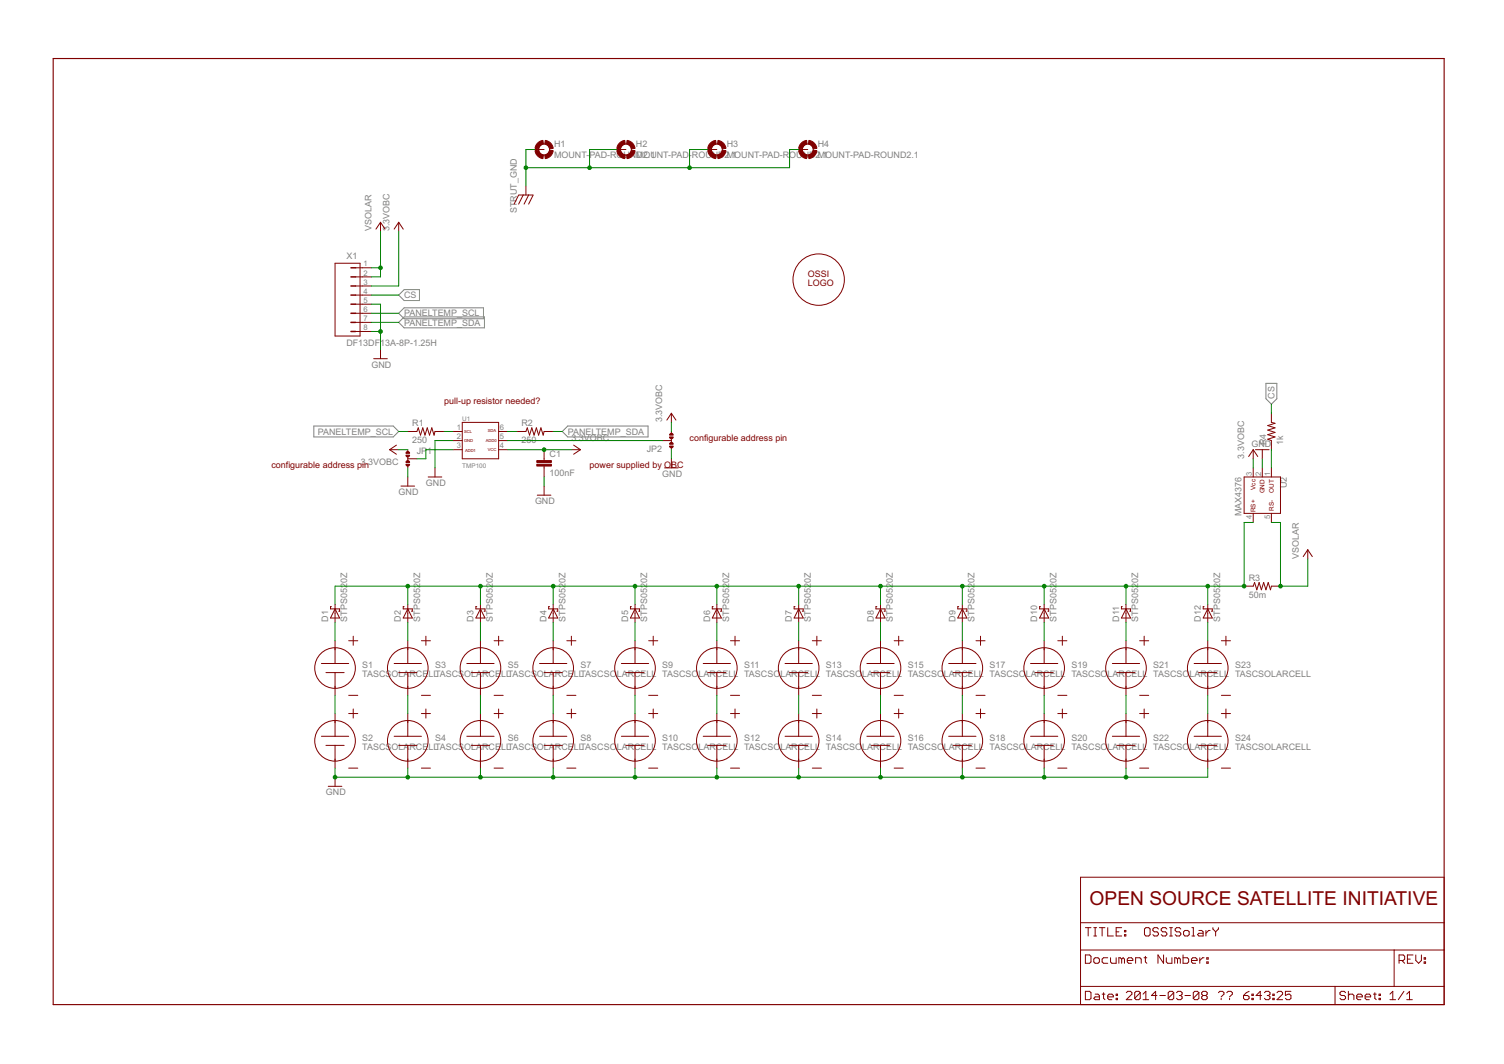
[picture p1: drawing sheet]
<svg xmlns="http://www.w3.org/2000/svg" width="420mm" height="297mm" viewBox="0 0 420 297" stroke-linecap="round" stroke-linejoin="round" font-family="sans-serif">
<path d="M111.4 82.4l1.5-1.5h4.3v3h-4.3zM111.4 87.5l1.5-1.6h22.2v3.1h-22.2zM111.4 90l1.5-1.5h22.4v3h-22.4zM87.7 118.9h22.2l1.5 1.6-1.5 1.5h-22.2zM353.7 107h3v4.3l-1.5 1.5-1.5-1.5zM157.1 120.5l1.5-1.6h22.4v3.1h-22.4z" fill="none" stroke="#808080" stroke-width=".28"/>
<g fill="none" stroke="#800000" stroke-width=".28">
<path d="M144.9 54.4l-1.3 2.6M145 54.4h3.8M146.2 54.4l-1.3 2.6M146.9 51.9v2.5M147.7 54.4l-1.3 2.6M148.9 54.4l-1.2 2.6M149.5 41.7h2.5M172.3 41.7h2.6M197.7 41.7h2.6M223.1 41.7h2.6M93.6 73.5h7v20.3h-7zM99.3 74.8h4.5"/>
<path d="M99.3 77.3h4.5M99.3 79.8h4.5M106.3 62.1l1.3 1.9M106.3 62.1l-1.3 1.9M106.3 62.1v2.5M111.4 62.1l1.2 1.9M111.4 62.1l-1.3 1.9M111.4 62.1v2.5M99.3 82.4h4.5M99.3 84.9h4.5M99.3 87.5h4.5M99.3 90h4.5"/>
<path d="M99.3 92.5h4.5M106.3 97.6v2.5M104.4 100.1h3.8M129.1 117.9h10.2v10.2h-10.2zM187.6 115.4v2.5M187.6 115.4l1.2 1.9M187.6 115.4l-1.3 1.9M355.2 115.4v2.5l1 .3-2 .6 2 .6-2 .7 2 .6-2 .6 2 .7-2 .6 1 .4v2.5M108.8 125.5h2.6M108.8 125.5l1.9 1.3M110.7 124.3l-1.9 1.2M112 135.7h3.8"/>
<path d="M113.9 125.5v.8M113.9 127.6v1M113.9 129.9v.7M113.9 133.2v2.5M113.9 128.1h2.6M113.9 120.5h2.6l.3-1.1 .7 2.1 .6-2.1 .6 2.1 .7-2.1 .6 2.1 .6-2.1 .7 2.1 .2-1h2.6M119.6 133.2h3.8M121.5 130.6v2.6M126.6 120.5h2.5M126.6 123h2.5M126.6 125.5h2.5M139.3 120.5h2.5"/>
<path d="M139.3 123h2.5M139.3 125.5h2.5M144.4 120.5h2.5l.4-1.1 .6 2.1 .7-2.1 .6 2.1 .6-2.1 .7 2.1 .6-2.1 .6 2.1 .3-1h2.5M150.1 138.2h3.8M152 125.5v3.1M152 130.1v3.1M152 135.7v2.5M159.6 125.5h2.6M160.3 124.3l1.9 1.2M162.2 125.5l-1.9 1.3M185 123h2.6M185.7 130.6h3.8"/>
<path d="M187.6 120.5v.7M187.6 122.5v1M187.6 124.8v.7M187.6 128.1v2.5M347.6 133.2h10.1v10.1h-10.1zM350.1 125.5v2.6M350.1 130.6v2.6M350.1 125.5l1.3 1.9M350.1 125.5l-1.3 1.9M350.7 125.5h3.8M352.6 125.5v2.6M352.6 130.6v2.6"/>
<path d="M355.2 130.6v2.6M350.1 143.3v2.6M355.2 143.3v2.6M365.3 153.5l1.3 1.9M365.3 153.5l-1.2 1.9M365.3 153.5v2.5M92.6 169.4h-.3v.6h2.6v.6h-.3M93.6 168.7v5.1M93.6 178.9v6.3M93.6 170l1.3 2.5h-2.6zM97.4 178.9h2.5M98.7 177.6v2.5"/>
<path d="M112.9 169.4h-.3v.6h2.6v.6h-.3M113.9 170l1.3 2.5h-2.6zM113.9 168.7v5.1M113.9 178.9v6.3M117.7 178.9h2.5M119 177.6v2.5M133.2 169.4h-.3v.6h2.6v.6h-.3M134.2 170l1.3 2.5h-2.6zM134.2 168.7v5.1M134.2 178.9v6.3M138 178.9h2.6M139.3 177.6v2.5"/>
<path d="M153.5 169.4h-.2v.6h2.5v.6h-.2M154.5 170l1.3 2.5h-2.5zM154.5 168.7v5.1M154.5 178.9v6.3M158.3 178.9h2.6M159.6 177.6v2.5M176.4 169.4h-.3v.6h2.6v.6h-.3M177.4 170l1.3 2.5h-2.6zM177.4 168.7v5.1M177.4 178.9v6.3M181.2 178.9h2.5M182.5 177.6v2.5"/>
<path d="M199.2 169.4h-.2v.6h2.5v.6h-.2M200.3 170l1.2 2.5h-2.5zM200.3 168.7v5.1M200.3 178.9v6.3M204.1 178.9h2.5M205.3 177.6v2.5M222.1 169.4h-.3v.6h2.6v.6h-.3M223.1 170l1.3 2.5h-2.6zM223.1 168.7v5.1M223.1 178.9v6.3M226.9 178.9h2.6M228.2 177.6v2.5"/>
<path d="M245 169.4h-.3v.6h2.5v.6h-.2M246 170l1.2 2.5h-2.5zM246 168.7v5.1M246 178.9v6.3M249.8 178.9h2.5M251.1 177.6v2.5M267.8 169.4h-.2v.6h2.5v.6h-.2M268.8 170l1.3 2.5h-2.5zM268.8 168.7v5.1M268.8 178.9v6.3M272.6 178.9h2.6M273.9 177.6v2.5"/>
<path d="M290.7 169.4h-.3v.6h2.6v.6h-.3M291.7 170l1.3 2.5h-2.6zM291.7 168.7v5.1M291.7 178.9v6.3M295.5 178.9h2.5M296.8 177.6v2.5M313.5 169.4h-.2v.6h2.5v.6h-.2M314.6 170l1.2 2.5h-2.5zM314.6 168.7v5.1M314.6 178.9v6.3M318.4 178.9h2.5M319.6 177.6v2.5"/>
<path d="M336.4 169.4h-.3v.6h2.6v.6h-.3M337.4 170l1.3 2.5h-2.6zM337.4 168.7v5.1M337.4 178.9v6.3M341.2 178.9h2.5M342.5 177.6v2.5M347.6 163.6h2.5l.4-1 .6 2.1 .6-2.1 .7 2.1 .6-2.1 .7 2.1 .6-2.1 .6 2.1 .3-1.1h2.5M89.8 185.2h7.6M91.1 187.8h5M93.6 187.8v6.3M93.6 199.2v6.3M97.4 194.1h2.5"/>
<path d="M97.4 199.2h2.5M98.7 197.9v2.6M110.1 185.2h7.6M111.4 187.8h5.1M113.9 187.8v6.3M113.9 199.2v6.3M117.7 194.1h2.5M117.7 199.2h2.5M119 197.9v2.6M130.4 185.2h7.6M131.7 187.8h5.1M134.2 187.8v6.3"/>
<path d="M134.2 199.2v6.3M138 194.1h2.6M138 199.2h2.6M139.3 197.9v2.6M150.7 185.2h7.6M152 187.8h5.1M154.5 187.8v6.3M154.5 199.2v6.3M158.3 194.1h2.6M158.3 199.2h2.6M159.6 197.9v2.6M173.6 185.2h7.6"/>
<path d="M174.9 187.8h5M177.4 187.8v6.3M177.4 199.2v6.3M181.2 194.1h2.5M181.2 199.2h2.5M182.5 197.9v2.6M196.4 185.2h7.7M197.7 187.8h5.1M200.3 187.8v6.3M200.3 199.2v6.3M204.1 194.1h2.5M204.1 199.2h2.5"/>
<path d="M205.3 197.9v2.6M219.3 185.2h7.6M220.6 187.8h5.1M223.1 187.8v6.3M223.1 199.2v6.3M226.9 194.1h2.6M226.9 199.2h2.6M228.2 197.9v2.6M242.2 185.2h7.6M243.4 187.8h5.1M246 187.8v6.3M246 199.2v6.3"/>
<path d="M249.8 194.1h2.5M249.8 199.2h2.5M251.1 197.9v2.6M265 185.2h7.6M266.3 187.8h5.1M268.8 187.8v6.3M268.8 199.2v6.3M272.6 194.1h2.6M272.6 199.2h2.6M273.9 197.9v2.6M287.9 185.2h7.6M289.2 187.8h5"/>
<path d="M291.7 187.8v6.3M291.7 199.2v6.3M295.5 194.1h2.5M295.5 199.2h2.5M296.8 197.9v2.6M310.7 185.2h7.7M312 187.8h5.1M314.6 187.8v6.3M314.6 199.2v6.3M318.4 194.1h2.5M318.4 199.2h2.5M319.6 197.9v2.6"/>
<path d="M333.6 185.2h7.6M334.9 187.8h5M337.4 187.8v6.3M337.4 199.2v6.3M341.2 194.1h2.5M341.2 199.2h2.5M342.5 197.9v2.6M89.8 205.5h7.6M91.1 208.1h5M91.7 219.5h3.8M93.6 208.1v6.3M93.6 217v2.5"/>
<path d="M97.4 214.4h2.5M110.1 205.5h7.6M111.4 208.1h5.1M113.9 208.1v6.3M117.7 214.4h2.5M130.4 205.5h7.6M131.7 208.1h5.1M134.2 208.1v6.3M138 214.4h2.6M150.7 205.5h7.6M152 208.1h5.1M154.5 208.1v6.3"/>
<path d="M158.3 214.4h2.6M173.6 205.5h7.6M174.9 208.1h5M177.4 208.1v6.3M181.2 214.4h2.5M196.4 205.5h7.7M197.7 208.1h5.1M200.3 208.1v6.3M204.1 214.4h2.5M219.3 205.5h7.6M220.6 208.1h5.1M223.1 208.1v6.3"/>
<path d="M226.9 214.4h2.6M242.2 205.5h7.6M243.4 208.1h5.1M246 208.1v6.3M249.8 214.4h2.5M265 205.5h7.6M266.3 208.1h5.1M268.8 208.1v6.3M272.6 214.4h2.6M287.9 205.5h7.6M289.2 208.1h5M291.7 208.1v6.3"/>
<path d="M295.5 214.4h2.5M310.7 205.5h7.7M312 208.1h5.1M314.6 208.1v6.3M318.4 214.4h2.5M333.6 205.5h7.6M334.9 208.1h5M337.4 208.1v6.3M341.2 214.4h2.5M301.9 244.9h101.5v35.6h-101.5zM301.9 257.6h101.5M303.2 259h1.6"/>
<path d="M304 259v2.3M305.6 259h.7M305.9 259v2.3M307.1 259h1.6M307.9 259v2.3M309.5 259v2.3h1.5M313.4 259h-1.6v2.3h1.6M314.1 259.8h.4v.3h-.4zM319.7 259.4l.4-.4h.8l.4 .4v1.5l-.4 .4h-.8l-.4-.4zM323.6 259.4l-.4-.4h-.7l-.4 .4v.4l.4 .3h.7l.4 .4v.4l-.4 .4h-.7l-.4-.4M326 259.4l-.4-.4h-.8l-.4 .4v.4l.4 .3h.8l.4 .4v.4l-.4 .4h-.8l-.4-.4M326.7 259h.8"/>
<path d="M327.1 259v2.3M329.9 259.4l-.4-.4h-.8l-.4 .4v.4l.4 .3h.8l.4 .4v.4l-.4 .4h-.8l-.4-.4M333 259h.4v2.3M334.9 259.8h.8l.4 .3v1.2h-1.2l-.4-.4 .4-.4h1.2M336.9 259.8v1.5M338.1 259.8h-.4l-.8 .7M338.8 259v.4l.8 .7M340.4 259v.4l-.8 .7M301.9 265.2h101.5M301.9 275.4h101.5M303.2 266.6h1.2l.4 .4v1.5l-.4 .4h-1.2zM303.2 276.8h1.2l.4 .3v1.6l-.4 .4h-1.2z"/>
<path d="M305.6 267.8l.3-.4h.8l.4 .4v.7l-.4 .4h-.8l-.3-.4zM305.6 261.3h.7M305.9 277.5h.8l.4 .4v1.2h-1.2l-.3-.4 .3-.4h1.2M307.9 277.5h.8M308.3 277.1v1.6l.4 .4M309.5 278.3h1.5v-.4l-.4-.4h-.8l-.3 .4v.8l.3 .4h.8M309.5 267.4h-1.2l-.4 .4v.7l.4 .4h1.2M310.2 267.4v1.1l.4 .4h1.2v-1.5M311.8 278.7h.4v.4h-.4zM311.8 277.5h.4v.4h-.4zM311.8 260.1h.8M313.4 267.8l-.4-.4h-.4v1.5"/>
<path d="M313.4 267.8l.4-.4 .3 .4v1.1M313.4 267.8v1.1M314.1 260.9h.4v.4h-.4zM314.6 277.1l.4-.3h.8l.4 .3v.4l-1.6 1.6h1.6M314.9 268.1h1.6v-.3l-.4-.4h-.8l-.4 .4v.7l.4 .4h.8M317.2 268.9v-1.5h1.2l.4 .4v1.1M318.5 277.1v1.6l-.3 .4h-.8l-.4-.4M318.5 277.1l-.3-.3h-.8l-.4 .3v1.6M318.5 277.1l-1.5 1.6M319.3 279.1h1.6M319.3 277.5l.8-.7v2.3M319.6 267.4h.8"/>
<path d="M320 267v1.5l.4 .4M323.2 277.9h-1.5l1.1-1.1v2.3M324 277.9h1.6M325.1 266.6v2.3l-1.6-2.3v2.3M325.8 267.4v1.1l.4 .4h1.2v-1.5M326.7 261.3h.8M327.9 277.1v1.6l-.4 .4h-.8l-.4-.4M327.9 277.1l-.4-.3h-.8l-.4 .3v1.6M327.9 277.1l-1.6 1.6M328.7 277.1l.4-.3h.7l.4 .3v.4l-.4 .4M329 267.8l-.5-.4h-.3v1.5M329 267.8v1.1"/>
<path d="M329 267.8l.3-.4 .4 .4v1.1M329.5 277.9h.3M329.8 277.9l.4 .4v.4l-.4 .4h-.7l-.4-.4M330.5 266.6v2.3h1.2l.4-.4v-.7l-.4-.4h-1.2M330.6 260.1l.4-.3h.8l.4 .3v.8l-.4 .4h-.8l-.4-.4zM331 277.9h1.6M332.8 268.1h1.6v-.3l-.4-.4h-.8l-.4 .4v.7l.4 .4h.8M333 261.3h.8M334.9 277.1v1.6l-.4 .4h-.7l-.4-.4M334.9 277.1l-.4-.3h-.7l-.4 .3v1.6M334.9 277.1l-1.5 1.6M335.2 267.4v1.5"/>
<path d="M336.1 277.9l-.4 .4v.4l.4 .4h.8l.3-.4v-.4l-.3-.4M336.1 277.9l-.4-.4v-.4l.4-.3h.8l.3 .3v.4l-.3 .4M336.1 277.9h.8M336.4 267.4h-.4l-.8 .7M337.1 268.5h.4v.4h-.4zM337.1 267.4h.4v.4h-.4zM339.6 260.1v1.2M340.4 277.1l.4-.3h.7l.4 .3v.4l-.8 .8M341.1 278.7v.4M342.7 277.1l.4-.3h.8l.4 .3v.4l-.8 .8M343.5 278.7v.4M347.4 277.9h1.2l.4 .4v.4l-.4 .4h-.8l-.4-.4z"/>
<path d="M349 276.8l-.8 .3-.8 .8M349.7 278.7h.4v.4h-.4zM349.7 277.5h.4v.4h-.4zM352.4 277.9h-1.5l1.2-1.1v2.3M353.2 277.1l.4-.3h.8l.4 .3v.4l-.4 .4M354 277.9h.4M354.4 277.9l.4 .4v.4l-.4 .4h-.8l-.4-.4M355.6 278.7h.4v.4h-.4zM355.6 277.5h.4v.4h-.4zM356.7 277.1l.4-.3h.8l.4 .3v.4l-1.6 1.6h1.6M360.6 276.8h-1.5v1.1l.8-.4h.4l.3 .4v.8l-.3 .4h-.8l-.4-.4M373 275.4v5.1"/>
<path d="M375.9 277.1l-.4-.3h-.8l-.4 .3v.4l.4 .4h.8l.4 .4v.4l-.4 .4h-.8l-.4-.4M376.7 277.9l.4-.4h.7l.4 .4v1.2M376.7 276.8v2.3M379 278.3h1.6v-.4l-.4-.4h-.8l-.4 .4v.8l.4 .4h.8M381.4 278.3h1.5v-.4l-.4-.4h-.8l-.3 .4v.8l.3 .4h.8M383.7 277.5h.8M384.1 277.1v1.6l.4 .4M385.3 278.7h.3v.4h-.3zM385.3 277.5h.3v.4h-.3zM388.3 279.1h1.6M388.3 277.5l.8-.7v2.3M389.5 265.2v10.2"/>
<path d="M390.8 268.1h1.2l.4-.3v-.8l-.4-.4h-1.2v2.3M391.6 268.1l.8 .8M392.2 276.8l-1.6 2.3M393 279.1h1.5M393 277.5l.8-.7v2.3M393.2 267.8h.8M394.7 266.6h-1.5v2.3h1.5M395.5 266.6v1.5l.8 .8 .8-.8v-1.5M397.8 268.5h.5v.4h-.5zM397.8 267.4h.5v.4h-.5z"/>
<circle cx="152" cy="41.7" r="1.52"/>
<circle cx="174.9" cy="41.7" r="1.52"/>
<circle cx="200.3" cy="41.7" r="1.52"/>
<circle cx="225.7" cy="41.7" r="1.52"/>
<circle cx="228.7" cy="78.1" r="7.2"/>
<circle cx="93.6" cy="186.5" r="5.7"/>
<circle cx="113.9" cy="186.5" r="5.7"/>
<circle cx="134.2" cy="186.5" r="5.7"/>
<circle cx="154.5" cy="186.5" r="5.7"/>
<circle cx="177.4" cy="186.5" r="5.7"/>
<circle cx="200.3" cy="186.5" r="5.7"/>
<circle cx="223.1" cy="186.5" r="5.7"/>
<circle cx="246" cy="186.5" r="5.7"/>
<circle cx="268.8" cy="186.5" r="5.7"/>
<circle cx="291.7" cy="186.5" r="5.7"/>
<circle cx="314.6" cy="186.5" r="5.7"/>
<circle cx="337.4" cy="186.5" r="5.7"/>
<circle cx="93.6" cy="206.8" r="5.7"/>
<circle cx="113.9" cy="206.8" r="5.7"/>
<circle cx="134.2" cy="206.8" r="5.7"/>
<circle cx="154.5" cy="206.8" r="5.7"/>
<circle cx="177.4" cy="206.8" r="5.7"/>
<circle cx="200.3" cy="206.8" r="5.7"/>
<circle cx="223.1" cy="206.8" r="5.7"/>
<circle cx="246" cy="206.8" r="5.7"/>
<circle cx="268.8" cy="206.8" r="5.7"/>
<circle cx="291.7" cy="206.8" r="5.7"/>
<circle cx="314.6" cy="206.8" r="5.7"/>
<circle cx="337.4" cy="206.8" r="5.7"/>
</g>
<g fill="#800000" stroke="#800000" stroke-width=".28">
<path d="M150 129.6h4v.5h-4z"/>
<path d="M150 128.6h4v.5h-4z"/>
</g>
<path d="M14.9 16.3h388.5v264.2h-388.5z" fill="none" stroke="#800000" stroke-width=".32"/>
<path d="M98 74.8h1.3M98 77.3h1.3M98 79.8h1.3M98 82.4h1.3M98 84.9h1.3M98 87.5h1.3M98 90h1.3M98 92.5h1.3" fill="none" stroke="#800000" stroke-width=".42"/>
<g fill="#800000" stroke="#800000" stroke-width=".28">
<path d="M113.5 126.3a.52 .52 0 0 1 .5-.2 .52 .52 0 0 1 .4 .5h-1z" fill-rule="evenodd"/>
<path d="M113.5 128.8a.52 .52 0 0 1 .5-.2 .52 .52 0 0 1 .4 .5h-1z" fill-rule="evenodd"/>
<path d="M113.4 127.1h1a.51 .51 0 0 1-.5 .5 .51 .51 0 0 1-.5-.5z" fill-rule="evenodd"/>
<path d="M113.4 129.6h1a.51 .51 0 0 1-.5 .5 .51 .51 0 0 1-.5-.5z" fill-rule="evenodd"/>
<path d="M187 124.5h1.1a.51 .51 0 0 1-.5 .6 .51 .51 0 0 1-.6-.6z" fill-rule="evenodd"/>
<path d="M187 122h1.1a.51 .51 0 0 1-.5 .5 .51 .51 0 0 1-.6-.5z" fill-rule="evenodd"/>
<path d="M187.1 123.8a.51 .51 0 0 1 .6-.3 .51 .51 0 0 1 .4 .5h-1.1z" fill-rule="evenodd"/>
<path d="M187.1 121.2a.51 .51 0 0 1 .6-.2 .51 .51 0 0 1 .4 .5h-1.1z" fill-rule="evenodd"/>
<path d="M152.3 39.2a2.53 2.53 0 0 1 2.2 2.2l-1 .2-.4-.9-.9-.5z" fill-rule="evenodd"/>
<path d="M150.1 40.1l.6-.6 1-.3 .1 1-.9 .5-.4 .9-1-.2z" fill-rule="evenodd"/>
<path d="M149.5 42.1l1-.2 .4 .9 .9 .5-.1 1a2.54 2.54 0 0 1-2.2-2.2z" fill-rule="evenodd"/>
<path d="M152.2 43.3l.9-.5 .4-.9 1 .2a2.52 2.52 0 0 1-2.2 2.2z" fill-rule="evenodd"/>
<path d="M175.2 39.2a2.53 2.53 0 0 1 2.2 2.2l-1 .2-.4-.9-1-.5z" fill-rule="evenodd"/>
<path d="M172.9 40.1l.6-.6 1-.3 .2 1-.9 .5-.5 .9-1-.2z" fill-rule="evenodd"/>
<path d="M172.3 42.1l1-.2 .5 .9 .9 .5-.2 1a2.59 2.59 0 0 1-2.2-2.2z" fill-rule="evenodd"/>
<path d="M175 43.3l1-.5 .4-.9 1 .2a2.52 2.52 0 0 1-2.2 2.2z" fill-rule="evenodd"/>
<path d="M200.6 39.2a2.59 2.59 0 0 1 2.2 2.2l-1 .2-.4-.9-1-.5z" fill-rule="evenodd"/>
<path d="M198.3 40.1l.6-.6 1-.3 .2 1-.9 .5-.5 .9-1-.2z" fill-rule="evenodd"/>
<path d="M197.7 42.1l1-.2 .5 .9 .9 .5-.2 1a2.59 2.59 0 0 1-2.2-2.2z" fill-rule="evenodd"/>
<path d="M200.4 43.3l1-.5 .4-.9 1 .2a2.52 2.52 0 0 1-2.2 2.2z" fill-rule="evenodd"/>
<path d="M226 39.2a2.59 2.59 0 0 1 2.2 2.2l-1 .2-.5-.9-.9-.5z" fill-rule="evenodd"/>
<path d="M223.7 40.1l.6-.6 1-.3 .2 1-.9 .5-.5 .9-1-.2z" fill-rule="evenodd"/>
<path d="M223.1 42.1l1-.2 .5 .9 .9 .5-.2 1a2.59 2.59 0 0 1-2.2-2.2z" fill-rule="evenodd"/>
<path d="M225.8 43.3l.9-.5 .5-.9 1 .2a2.59 2.59 0 0 1-2.2 2.2z" fill-rule="evenodd"/>
</g>
<g fill="none" stroke="#008000" stroke-width=".28">
<path d="M149.5 41.7h-2.6v10.2M172.3 41.7h-7.6v5.1M197.7 41.7h-5.1v5.1M223.1 41.7h-2.5v5.1h-73.7M103.8 74.8h2.5M106.3 64.6v12.7h-2.5M111.4 64.6v15.2h-7.6M103.8 92.5h2.5M103.8 84.9h2.5v12.7M103.8 82.4h7.6M103.8 87.5h7.6M103.8 90h7.6"/>
<path d="M187.6 117.9v2.6M355.2 112.8v2.6M111.4 120.5h2.5M111.4 125.5h2.5M113.9 130.6v2.6M124.1 120.5h2.5M126.6 123h-5.1v7.6M126.6 125.5h-7.6v2.6h-2.5M141.8 123h43.2M141.8 120.5h2.6M141.8 125.5h17.8M152 133.2v2.5"/>
<path d="M154.5 120.5h2.6M187.6 125.5v2.6M350.1 128.1v2.5M352.6 128.1v2.5M355.2 125.5v5.1M350.1 145.9h-2.5v17.7h-254v5.1M355.2 145.9h2.5v17.7h7.6v-7.6M93.6 173.8v5.1M113.9 163.6v5.1M113.9 173.8v5.1M134.2 163.6v5.1M134.2 173.8v5.1"/>
<path d="M154.5 163.6v5.1M154.5 173.8v5.1M177.4 163.6v5.1M177.4 173.8v5.1M200.3 163.6v5.1M200.3 173.8v5.1M223.1 163.6v5.1M223.1 173.8v5.1M246 163.6v5.1M246 173.8v5.1M268.8 163.6v5.1M268.8 173.8v5.1"/>
<path d="M291.7 163.6v5.1M291.7 173.8v5.1M314.6 163.6v5.1M314.6 173.8v5.1M337.4 163.6v5.1M337.4 173.8v5.1M93.6 194.1v5.1M113.9 194.1v5.1M134.2 194.1v5.1M154.5 194.1v5.1M177.4 194.1v5.1M200.3 194.1v5.1"/>
<path d="M223.1 194.1v5.1M246 194.1v5.1M268.8 194.1v5.1M291.7 194.1v5.1M314.6 194.1v5.1M337.4 194.1v5.1M93.6 214.4v2.6h243.8v-2.6M113.9 214.4v2.6M134.2 214.4v2.6M154.5 214.4v2.6M177.4 214.4v2.6M200.3 214.4v2.6"/>
<path d="M223.1 214.4v2.6M246 214.4v2.6M268.8 214.4v2.6M291.7 214.4v2.6M314.6 214.4v2.6"/>
</g>
<g fill="#008000" stroke="#008000" stroke-width=".28">
<circle cx="93.6" cy="217" r=".51"/>
<circle cx="113.9" cy="217" r=".51"/>
<circle cx="134.2" cy="217" r=".51"/>
<circle cx="154.5" cy="217" r=".51"/>
<circle cx="177.4" cy="217" r=".51"/>
<circle cx="200.3" cy="217" r=".51"/>
<circle cx="223.1" cy="217" r=".51"/>
<circle cx="246" cy="217" r=".51"/>
<circle cx="268.8" cy="217" r=".51"/>
<circle cx="291.7" cy="217" r=".51"/>
<circle cx="314.6" cy="217" r=".51"/>
<circle cx="106.3" cy="92.5" r=".51"/>
<circle cx="152" cy="125.5" r=".51"/>
<circle cx="314.6" cy="163.6" r=".51"/>
<circle cx="291.7" cy="163.6" r=".51"/>
<circle cx="268.8" cy="163.6" r=".51"/>
<circle cx="246" cy="163.6" r=".51"/>
<circle cx="223.1" cy="163.6" r=".51"/>
<circle cx="200.3" cy="163.6" r=".51"/>
<circle cx="177.4" cy="163.6" r=".51"/>
<circle cx="154.5" cy="163.6" r=".51"/>
<circle cx="134.2" cy="163.6" r=".51"/>
<circle cx="113.9" cy="163.6" r=".51"/>
<circle cx="337.4" cy="163.6" r=".51"/>
<circle cx="347.6" cy="163.6" r=".51"/>
<circle cx="357.7" cy="163.6" r=".51"/>
<circle cx="106.3" cy="74.8" r=".51"/>
<circle cx="146.9" cy="46.8" r=".51"/>
<circle cx="164.7" cy="46.8" r=".51"/>
<circle cx="192.6" cy="46.8" r=".51"/>
</g>
<text font-size="6" fill="#800000" x="304.4" y="252.5">OPEN SOURCE SATELLITE INITIATIVE</text>
<g font-size="2.8" fill="#808080">
<text x="154.8" y="41.2">H1</text>
<text x="177.7" y="41.2">H2</text>
<text x="203.1" y="41.2">H3</text>
<text x="228.5" y="41.2">H4</text>
<text x="154.8" y="44.2">MOUNT-PAD-ROUNMO1</text>
<text x="177.8" y="44.2">D2.UNT-PAD-</text>
<text x="193.3" y="44.2">ROUND2MOUNT-PAD-ROUND2MOUNT-PAD-ROUND2.1</text>
<text x="203.8" y="44.2">.1</text>
<text x="229.2" y="44.2">.1</text>
<text x="144.4" y="59.5" transform="rotate(-90 144.4 59.5)">STRUT_GND</text>
<text x="103.7" y="64.6" transform="rotate(-90 103.7 64.6)">VSOLAR</text>
<text x="108.8" y="64.6" transform="rotate(-90 108.8 64.6)">3.3VOBC</text>
<text x="96.8" y="72.2">X1</text>
<text x="112.9" y="83.3">CS</text>
<text x="112.9" y="88.3">PANELTEMP_SCL</text>
<text x="112.9" y="90.9">PANELTEMP_SDA</text>
<text x="96.8" y="96.7">DF13DF13A-8P-1.25H</text>
<text x="103.7" y="102.7">GND</text>
<text x="356.1" y="111.3" transform="rotate(-90 356.1 111.3)">CS</text>
<text x="115.2" y="119">R1</text>
<text x="145.7" y="119">R2</text>
<text x="185" y="117.9" transform="rotate(-90 185 117.9)">3.3VOBC</text>
<text x="88.8" y="121.4">PANELTEMP_SCL</text>
<text x="115.2" y="123.8">250</text>
<text x="145.7" y="123.8">250</text>
<text x="158.6" y="121.4">PANELTEMP_SDA</text>
<text x="159.6" y="123">3.3VOBC</text>
<text x="349.6" y="124.8">GND</text>
<text x="353.7" y="124.3" transform="rotate(-90 353.7 124.3)">R4</text>
<text x="358.5" y="124.3" transform="rotate(-90 358.5 124.3)">1k</text>
<text x="100.8" y="129.9">3.3VOBC</text>
<text x="116.4" y="126.8">JP</text>
<text x="119.4" y="126.8">1</text>
<text x="153.5" y="127.7">C1</text>
<text x="180.7" y="126.1">JP2</text>
<text x="347.6" y="128.1" transform="rotate(-90 347.6 128.1)">3.3VOBC</text>
<text x="119" y="135.7">GND</text>
<text x="153.5" y="132.8">100nF</text>
<text x="185" y="133.2">GND</text>
<text x="359.5" y="136.4" transform="rotate(-90 359.5 136.4)">U2</text>
<text x="111.4" y="138.2">GND</text>
<text x="149.5" y="140.8">GND</text>
<text x="346.8" y="144.2" transform="rotate(-90 346.8 144.2)">MAX4376</text>
<text x="362.8" y="156" transform="rotate(-90 362.8 156)">VSOLAR</text>
<text x="97" y="162.8" transform="rotate(-90 97 162.8)">0Z</text>
<text x="117.3" y="162.8" transform="rotate(-90 117.3 162.8)">0Z</text>
<text x="137.7" y="162.8" transform="rotate(-90 137.7 162.8)">0Z</text>
<text x="158" y="162.8" transform="rotate(-90 158 162.8)">0Z</text>
<text x="180.8" y="162.8" transform="rotate(-90 180.8 162.8)">0Z</text>
<text x="203.7" y="162.8" transform="rotate(-90 203.7 162.8)">0Z</text>
<text x="226.5" y="162.8" transform="rotate(-90 226.5 162.8)">0Z</text>
<text x="249.4" y="162.8" transform="rotate(-90 249.4 162.8)">0Z</text>
<text x="272.3" y="162.8" transform="rotate(-90 272.3 162.8)">0Z</text>
<text x="295.1" y="162.8" transform="rotate(-90 295.1 162.8)">0Z</text>
<text x="318" y="162.8" transform="rotate(-90 318 162.8)">0Z</text>
<text x="340.8" y="162.8" transform="rotate(-90 340.8 162.8)">0Z</text>
<text x="348.8" y="166.9">50m</text>
<text x="348.8" y="162.1">R3</text>
<text x="91.7" y="173.5" transform="rotate(-90 91.7 173.5)">D1</text>
<text x="97" y="173.5" transform="rotate(-90 97 173.5)">STPS052</text>
<text x="112" y="173.5" transform="rotate(-90 112 173.5)">D2</text>
<text x="117.3" y="173.5" transform="rotate(-90 117.3 173.5)">STPS052</text>
<text x="132.3" y="173.5" transform="rotate(-90 132.3 173.5)">D3</text>
<text x="137.7" y="173.5" transform="rotate(-90 137.7 173.5)">STPS052</text>
<text x="152.6" y="173.5" transform="rotate(-90 152.6 173.5)">D4</text>
<text x="158" y="173.5" transform="rotate(-90 158 173.5)">STPS052</text>
<text x="175.5" y="173.5" transform="rotate(-90 175.5 173.5)">D5</text>
<text x="180.8" y="173.5" transform="rotate(-90 180.8 173.5)">STPS052</text>
<text x="198.4" y="173.5" transform="rotate(-90 198.4 173.5)">D6</text>
<text x="203.7" y="173.5" transform="rotate(-90 203.7 173.5)">STPS052</text>
<text x="221.2" y="173.5" transform="rotate(-90 221.2 173.5)">D7</text>
<text x="226.5" y="173.5" transform="rotate(-90 226.5 173.5)">STPS052</text>
<text x="244.1" y="173.5" transform="rotate(-90 244.1 173.5)">D8</text>
<text x="249.4" y="173.5" transform="rotate(-90 249.4 173.5)">STPS052</text>
<text x="266.9" y="173.5" transform="rotate(-90 266.9 173.5)">D9</text>
<text x="272.3" y="173.5" transform="rotate(-90 272.3 173.5)">STPS052</text>
<text x="289.8" y="173.5" transform="rotate(-90 289.8 173.5)">D10</text>
<text x="295.1" y="173.5" transform="rotate(-90 295.1 173.5)">STPS052</text>
<text x="312.6" y="173.5" transform="rotate(-90 312.6 173.5)">D11</text>
<text x="318" y="173.5" transform="rotate(-90 318 173.5)">STPS052</text>
<text x="335.5" y="173.5" transform="rotate(-90 335.5 173.5)">D12</text>
<text x="340.8" y="173.5" transform="rotate(-90 340.8 173.5)">STPS052</text>
<text x="101.2" y="189">TASCSOLA</text>
<text x="101.2" y="186.5">S1</text>
<text x="114.4" y="189">RCELLTASCSOLA</text>
<text x="121.5" y="186.5">S3</text>
<text x="134.7" y="189">RCELLTASCSOLA</text>
<text x="141.8" y="186.5">S5</text>
<text x="155" y="189">RCELLTASCSOLARCELL TASCSOLARCELL TASCSOLARCELL TASCSOLARCELL TASCSOLARCELL TASCSOLARCELL TASCSOLARCELL TASCSOLARCELL TASCSOLARCELL</text>
<text x="162.2" y="186.5">S7</text>
<text x="185" y="186.5">S9</text>
<text x="207.9" y="186.5">S11</text>
<text x="230.7" y="186.5">S13</text>
<text x="253.6" y="186.5">S15</text>
<text x="276.5" y="186.5">S17</text>
<text x="299.3" y="186.5">S19</text>
<text x="322.2" y="186.5">S21</text>
<text x="345" y="186.5">S23</text>
<text x="101.2" y="209.4">TASCSOLA</text>
<text x="101.2" y="206.8">S2</text>
<text x="114.4" y="209.4">RCELLTASCSOLA</text>
<text x="121.5" y="206.8">S4</text>
<text x="134.7" y="209.4">RCELLTASCSOLA</text>
<text x="141.8" y="206.8">S6</text>
<text x="155" y="209.4">RCELLTASCSOLARCELL TASCSOLARCELL TASCSOLARCELL TASCSOLARCELL TASCSOLARCELL TASCSOLARCELL TASCSOLARCELL TASCSOLARCELL TASCSOLARCELL</text>
<text x="162.2" y="206.8">S8</text>
<text x="185" y="206.8">S10</text>
<text x="207.9" y="206.8">S12</text>
<text x="230.7" y="206.8">S14</text>
<text x="253.6" y="206.8">S16</text>
<text x="276.5" y="206.8">S18</text>
<text x="299.3" y="206.8">S20</text>
<text x="322.2" y="206.8">S22</text>
<text x="345" y="206.8">S24</text>
<text x="91.1" y="222">GND</text>
</g>
<g font-size="2.8" fill="#800000">
<text x="225.7" y="77.3">OSSI</text>
<text x="225.7" y="79.8">LOGO</text>
<text x="124.1" y="112.8">pull-up resistor needed?</text>
<text x="192.6" y="123">configurable address pin</text>
<text x="75.8" y="130.6">configurable address pin</text>
<text x="164.7" y="130.6">power supplied by OBC</text>
</g>
<g font-size="2.4" fill="#808080">
<text x="101.6" y="74.4">1</text>
<text x="101.6" y="76.9">2</text>
<text x="101.6" y="79.5">3</text>
<text x="101.6" y="82">4</text>
<text x="101.6" y="84.6">5</text>
<text x="101.6" y="87.1">6</text>
<text x="101.6" y="89.6">7</text>
<text x="101.6" y="92.2">8</text>
<text x="127.6" y="120.1">1</text>
<text x="127.6" y="122.7">2</text>
<text x="127.6" y="125.2">3</text>
<text x="139.7" y="120.1">6</text>
<text x="139.7" y="122.7">5</text>
<text x="139.7" y="125.2">4</text>
<text x="349.7" y="132.8" transform="rotate(-90 349.7 132.8)">3</text>
<text x="352.3" y="132.8" transform="rotate(-90 352.3 132.8)">2</text>
<text x="354.8" y="132.8" transform="rotate(-90 354.8 132.8)">1</text>
<text x="349.7" y="144.9" transform="rotate(-90 349.7 144.9)">4</text>
<text x="354.8" y="144.9" transform="rotate(-90 354.8 144.9)">5</text>
</g>
<g font-size="2" fill="#808080">
<text x="129.1" y="117.4">U1</text>
<text x="129.1" y="130.6">TMP100</text>
</g>
<g font-size="2" fill="#800000">
<text x="350.7" y="136.8" transform="rotate(-90 350.7 136.8)">Vcc</text>
<text x="353.3" y="137.8" transform="rotate(-90 353.3 137.8)">GND</text>
<text x="355.8" y="137.6" transform="rotate(-90 355.8 137.6)">OUT</text>
<text x="350.7" y="143" transform="rotate(-90 350.7 143)">RS+</text>
<text x="355.8" y="142.6" transform="rotate(-90 355.8 142.6)">RS-</text>
</g>
<g font-size="1.3" fill="#800000">
<text x="129.7" y="121">SCL</text>
<text x="129.7" y="123.3">GND</text>
<text x="135.8" y="123.3">ADD0</text>
<text x="136.3" y="125.8">VCC</text>
<text x="136.3" y="120.7">SDA</text>
<text x="129.9" y="126.1">ADD1</text>
</g>
</svg>
